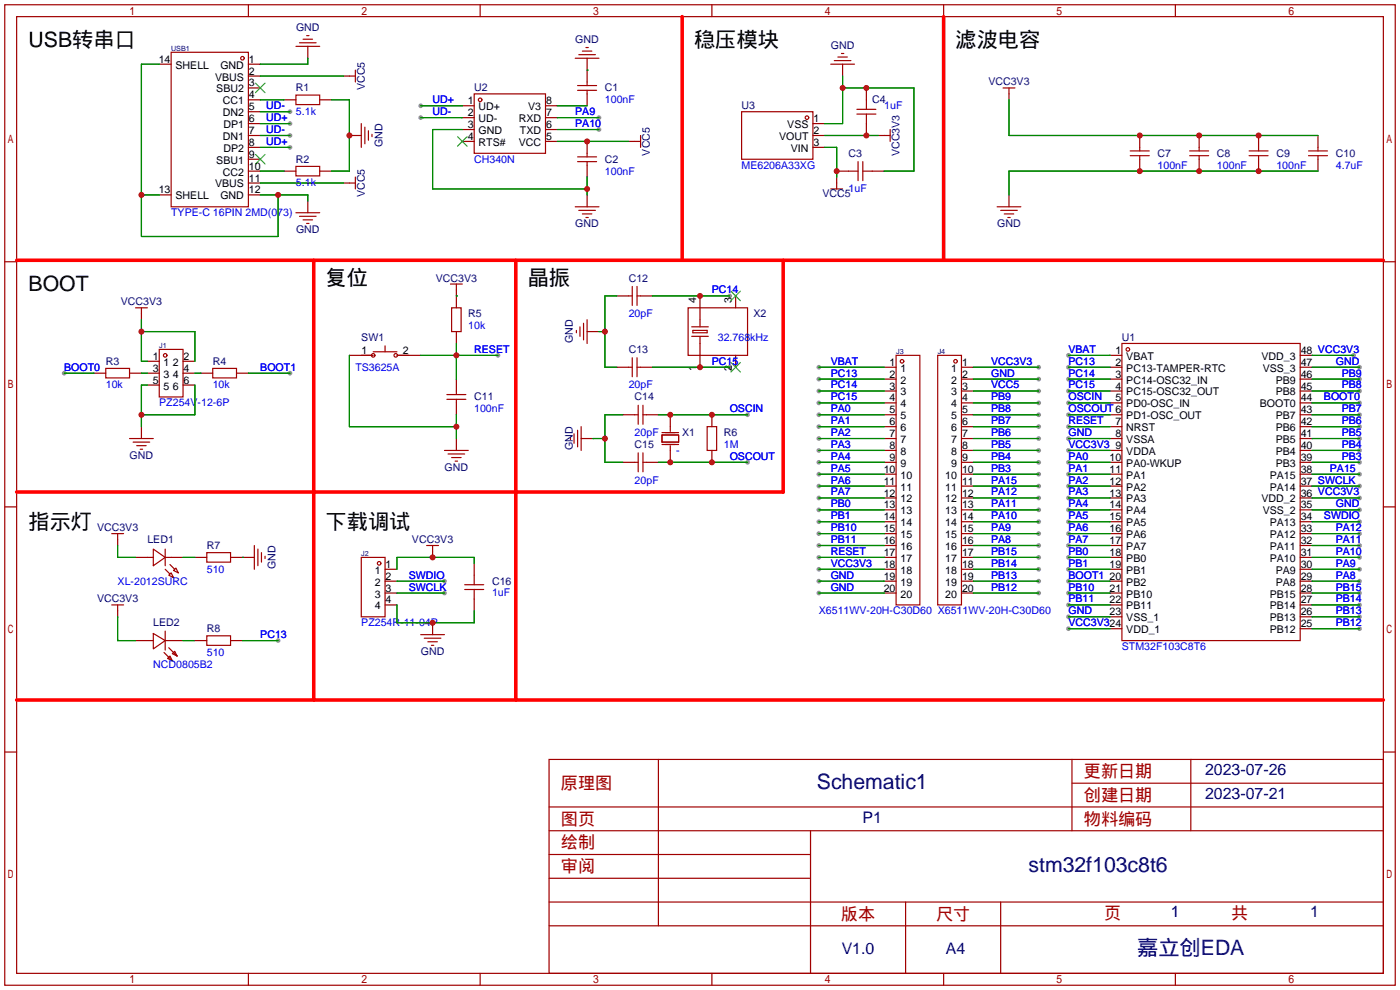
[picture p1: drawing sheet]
<svg xmlns="http://www.w3.org/2000/svg" width="299mm" height="212mm" viewBox="0 0 299 212" stroke-linecap="round" stroke-linejoin="round" font-family="sans-serif">
<g fill="#999">
<circle cx="228.3" cy="75.9" r=".51"/>
<circle cx="228.3" cy="78.5" r=".51"/>
<circle cx="228.3" cy="81" r=".51"/>
<circle cx="228.3" cy="83.6" r=".51"/>
<circle cx="228.3" cy="86.1" r=".51"/>
<circle cx="228.3" cy="88.6" r=".51"/>
<circle cx="228.3" cy="91.2" r=".51"/>
<circle cx="228.3" cy="93.7" r=".51"/>
<circle cx="228.3" cy="96.3" r=".51"/>
<circle cx="228.3" cy="98.8" r=".51"/>
<circle cx="228.3" cy="101.3" r=".51"/>
<circle cx="228.3" cy="103.9" r=".51"/>
<circle cx="228.3" cy="106.4" r=".51"/>
<circle cx="228.3" cy="109" r=".51"/>
<circle cx="228.3" cy="111.5" r=".51"/>
<circle cx="228.3" cy="114" r=".51"/>
<circle cx="228.3" cy="116.6" r=".51"/>
<circle cx="228.3" cy="119.1" r=".51"/>
<circle cx="228.3" cy="121.7" r=".51"/>
<circle cx="228.3" cy="124.2" r=".51"/>
<circle cx="228.3" cy="126.7" r=".51"/>
<circle cx="228.3" cy="129.3" r=".51"/>
<circle cx="228.3" cy="131.8" r=".51"/>
<circle cx="228.3" cy="134.4" r=".51"/>
<circle cx="290.6" cy="134.4" r=".51"/>
<circle cx="290.6" cy="131.8" r=".51"/>
<circle cx="290.6" cy="129.3" r=".51"/>
<circle cx="290.6" cy="126.7" r=".51"/>
<circle cx="290.6" cy="116.6" r=".51"/>
<circle cx="290.6" cy="119.1" r=".51"/>
<circle cx="290.6" cy="121.7" r=".51"/>
<circle cx="290.6" cy="124.2" r=".51"/>
<circle cx="290.6" cy="106.4" r=".51"/>
<circle cx="290.6" cy="109" r=".51"/>
<circle cx="290.6" cy="111.5" r=".51"/>
<circle cx="290.6" cy="114" r=".51"/>
<circle cx="290.6" cy="96.3" r=".51"/>
<circle cx="290.6" cy="98.8" r=".51"/>
<circle cx="290.6" cy="101.3" r=".51"/>
<circle cx="290.6" cy="103.9" r=".51"/>
<circle cx="290.6" cy="86.1" r=".51"/>
<circle cx="290.6" cy="88.6" r=".51"/>
<circle cx="290.6" cy="91.2" r=".51"/>
<circle cx="290.6" cy="93.7" r=".51"/>
<circle cx="289.3" cy="75.9" r=".51"/>
<circle cx="290.6" cy="78.5" r=".51"/>
<circle cx="290.6" cy="81" r=".51"/>
<circle cx="290.6" cy="83.6" r=".51"/>
<circle cx="62" cy="23.9" r=".51"/>
<circle cx="62" cy="26.4" r=".51"/>
<circle cx="62" cy="29" r=".51"/>
<circle cx="62" cy="31.5" r=".51"/>
<circle cx="89.9" cy="22.6" r=".51"/>
<circle cx="89.9" cy="25.1" r=".51"/>
<circle cx="128" cy="25.1" r=".51"/>
<circle cx="128" cy="27.7" r=".51"/>
<circle cx="13.7" cy="79.8" r=".51"/>
<circle cx="62" cy="79.8" r=".51"/>
<circle cx="106.4" cy="75.9" r=".51"/>
<circle cx="159.8" cy="88.6" r=".51"/>
<circle cx="159.8" cy="98.8" r=".51"/>
<circle cx="156" cy="63.2" r=".51"/>
<circle cx="156" cy="78.5" r=".51"/>
<circle cx="95" cy="124.2" r=".51"/>
<circle cx="95" cy="126.7" r=".51"/>
<circle cx="222" cy="78.5" r=".51"/>
<circle cx="222" cy="81" r=".51"/>
<circle cx="222" cy="83.6" r=".51"/>
<circle cx="222" cy="86.1" r=".51"/>
<circle cx="222" cy="88.6" r=".51"/>
<circle cx="222" cy="91.2" r=".51"/>
<circle cx="222" cy="93.7" r=".51"/>
<circle cx="222" cy="96.3" r=".51"/>
<circle cx="222" cy="98.8" r=".51"/>
<circle cx="222" cy="101.3" r=".51"/>
<circle cx="222" cy="103.9" r=".51"/>
<circle cx="222" cy="106.4" r=".51"/>
<circle cx="222" cy="109" r=".51"/>
<circle cx="222" cy="111.5" r=".51"/>
<circle cx="222" cy="114" r=".51"/>
<circle cx="222" cy="116.6" r=".51"/>
<circle cx="222" cy="119.1" r=".51"/>
<circle cx="222" cy="121.7" r=".51"/>
<circle cx="222" cy="124.2" r=".51"/>
<circle cx="222" cy="126.7" r=".51"/>
<circle cx="175" cy="78.5" r=".51"/>
<circle cx="175" cy="81" r=".51"/>
<circle cx="175" cy="83.6" r=".51"/>
<circle cx="175" cy="86.1" r=".51"/>
<circle cx="175" cy="88.6" r=".51"/>
<circle cx="175" cy="91.2" r=".51"/>
<circle cx="175" cy="93.7" r=".51"/>
<circle cx="175" cy="96.3" r=".51"/>
<circle cx="175" cy="98.8" r=".51"/>
<circle cx="175" cy="101.3" r=".51"/>
<circle cx="175" cy="103.9" r=".51"/>
<circle cx="175" cy="106.4" r=".51"/>
<circle cx="175" cy="109" r=".51"/>
<circle cx="175" cy="111.5" r=".51"/>
<circle cx="175" cy="114" r=".51"/>
<circle cx="175" cy="116.6" r=".51"/>
<circle cx="175" cy="119.1" r=".51"/>
<circle cx="175" cy="121.7" r=".51"/>
<circle cx="175" cy="124.2" r=".51"/>
<circle cx="175" cy="126.7" r=".51"/>
<circle cx="59.4" cy="136.9" r=".51"/>
</g>
<g fill="none" stroke="#a10000" stroke-width=".25">
<path d="M1 1h297.2v209.6h-297.2zM3.6 3.6h292.1v204.4h-292.1zM36.6 11.2h16.5v33h-16.5zM53.1 1v2.6M63.2 9.9h5.1M64 9.1h3.6M64.8 8.4h2M65.5 7.6h.5M74.7 16.3h1.2M75.9 15v2.5M102.6 1v2.6M122.9 12.4h5.1"/>
<path d="M123.4 19.3h4.1M123.4 18.3h4.1M123.7 11.7h3.6M124.5 10.9h2M125.2 10.2h.5M125.5 17.5v.8M125.5 19.3v.8M152.1 1v2.6M177.5 13.7h5.1M178.3 13h3.6M179.1 12.2h2M179.8 11.4h.5"/>
<path d="M201.7 1v2.6M214.4 18.8h2.5M215.6 18.8v1.3M251.2 1v2.6M63.2 20.3h5.1v2.1h-5.1zM63.2 35.6h5.1v2h-5.1zM74.7 39.1h1.2M75.9 37.8v2.6M77.2 26.4v5.1M78 27.2v3.5M78.7 27.9v2.1M79.5 28.7v.5"/>
<path d="M101.3 20.1h15.3v12.7h-15.3zM123.4 34.5h4.1M123.4 33.5h4.1M125.5 32.8v.7M125.5 34.5v.8M135.6 30.2h1.3M136.9 29v2.5M158.5 23.9h15.2v10.1h-15.2zM178.8 39.1v1.3M181.4 36.6h2M183.1 24.4h4.1M183.1 23.4h4.1"/>
<path d="M183.4 34.5v4.1M184.4 36.6h2M184.4 34.5v4.1M185.2 21.3v2.1M185.2 24.4v2M189 29h1.2M190.2 27.7v2.5M241.6 33.3h4M241.6 32.3h4M243.6 31.5v.8M243.6 33.3v.7M254.3 33.3h4"/>
<path d="M254.3 32.3h4M256.3 31.5v.8M256.3 33.3v.7M267 33.3h4M267 32.3h4M269 31.5v.8M269 33.3v.7M279.7 33.3h4M279.7 32.3h4M281.7 31.5v.8M281.7 33.3v.7M1 55.9h2.6"/>
<path d="M63.2 45.5h5.1M64 46.2h3.6M64.8 47h2M65.5 47.8h.5M122.9 44.2h5.1M123.7 45h3.6M124.5 45.7h2M125.2 46.5h.5M177.5 40.4h2.6M213.1 44.2h5.1M213.9 45h3.5M214.6 45.7h2.1"/>
<path d="M215.4 46.5h.5M295.7 55.9h2.5M22.6 78.7h5.1v2.1h-5.1zM29 65.8h2.5M30.2 65.8v1.3M34 74.7h5.1v10.1h-5.1zM45.5 78.7h5v2.1h-5zM77.2 75.9h2M79.8 75.2h5M82.3 73.9v1.3M85.1 75.9h2.3M96.3 60.7h2.5"/>
<path d="M96.5 65.8h2.1v5.1h-2.1zM97.5 60.7v1.3M123.2 70.6v.5M124 69.8v2.1M124.7 69.1v3.5M125.5 68.3v5.1M134.4 63.2h.7M134.4 78.5h.7M135.1 61.2v4.1M135.1 76.5v4M136.1 61.2v4.1M136.1 76.5v4"/>
<path d="M136.1 63.2h.8M136.1 78.5h.8M147.1 65.8h12.7v10.1h-12.7zM147.8 69.8h3.6M147.8 71.9h3.6M148.1 70.6h3v.5h-3zM149.6 65.8v4M149.6 71.9v4M191.5 75.9h5.1v53.4h-5.1zM200.4 75.9h5.1v53.4h-5.1zM239.8 73.4h38.1v63.5h-38.1zM27.7 93.7h5.1"/>
<path d="M28.4 94.5h3.6M29.2 95.2h2M30 96h.5M95 96.3h5.1M95.5 85.3h4.1M95.5 84.3h4.1M95.8 97h3.5M96.5 97.8h2.1M97.3 98.6h.5M97.5 83.6v.7M97.5 85.3v.8M121.9 93.5v.5"/>
<path d="M122.7 92.7v2M123.4 91.9v3.6M124.2 91.2v5.1M135.6 88.6h.8M135.6 98.8h.8M136.4 86.6v4.1M136.4 96.8v4M137.4 86.6v4.1M137.4 96.8v4M137.4 88.6h.8M137.4 98.8h.8M141.5 93h3.5v1.5h-3.5z"/>
<path d="M141.5 92.5h3.5M141.5 95h3.5M143.3 91.2v1M143.3 95.2v1.1M151.1 91.2h2.1v5.1h-2.1zM1 108.3h2.6M23.9 114h2.5M25.1 114v1.3M31.5 119.1h1.3M32.8 117.3l2.5 1.8-2.5 1.8zM35.3 119.1h1.3M35.3 117.3v3.6"/>
<path d="M44.2 118.1h5.1v2h-5.1zM54.4 116.6v5.1M55.1 117.3v3.6M55.9 118.1v2M56.6 118.9v.5M77.2 119.1h5.1v12.7h-5.1zM91.2 116.6h2.5M92.5 116.6v1.3M295.7 108.3h2.5M23.9 129.3h2.5M25.1 129.3v1.3M32.8 135.4l2.5 1.5-2.5 1.8z"/>
<path d="M35.1 139.4l1.7 1.8M35.3 121.7l1 1M35.3 134.9v4M36.1 122.9l.5-.5 .5 1zM36.1 138.4l1.7 1.8M36.3 120.6l1 1.1M37.3 139.2l.5 1-1-.5zM37.6 121.4l.5 1-1-.5zM44.2 135.9h5.1v2h-5.1zM89.9 135.6h5.1M90.7 136.4h3.5M91.4 137.2h2.1"/>
<path d="M92.2 137.9h.5M99.3 126h4.1M99.3 125h4.1M101.3 122.9v2.1M101.3 126v2M35.8 140.7l.5-.5 .5 1zM1 160.7h2.6M117.3 162.3h178.4v45.7h-178.4zM117.3 177.5h178.4M117.3 172.5h178.4M140.7 162.3v35.6M173.2 177.5v30.5"/>
<path d="M229.1 162.3v15.2M229.1 167.4h66.6M254.5 162.3v15.2M295.7 160.7h2.5M117.3 182.6h55.9M117.3 197.9h178.4M117.3 192.8h178.4M117.3 187.7h55.9M193.5 192.8v15.2M213.9 192.8v15.2M53.1 208v2.6M102.6 208v2.6"/>
<path d="M152.1 208v2.6M201.7 208v2.6M251.2 208v2.6"/>
<circle cx="51.8" cy="12.4" r=".38"/>
<circle cx="102.6" cy="21.3" r=".38"/>
<circle cx="172.5" cy="25.1" r=".38"/>
<circle cx="35.3" cy="75.9" r=".38"/>
<circle cx="79.8" cy="75.9" r=".38"/>
<circle cx="84.6" cy="75.9" r=".38"/>
<circle cx="192.8" cy="77.2" r=".38"/>
<circle cx="204.2" cy="77.2" r=".38"/>
<circle cx="241" cy="74.7" r=".38"/>
<circle cx="81" cy="120.4" r=".38"/>
</g>
<g fill="none" stroke="#870000" stroke-width=".25">
<path d="M34 13.7h2.6M53.1 13.7h2.5M53.1 16.3h2.5M53.1 18.8h2.5M65.8 9.9v2.5M73.4 16.3h1.3M125.5 12.4v5.1M180.1 13.7v2.6M185.2 18.8v2.5M53.1 21.3h2.5M53.1 23.9h2.5M53.1 26.4h2.5"/>
<path d="M53.1 29h2.5M53.1 31.5h2.5M53.1 34h2.5M53.1 36.6h2.5M53.1 39.1h2.5M60.7 21.3h2.5M60.7 36.6h2.5M68.3 21.3h2.6M68.3 36.6h2.6M73.4 39.1h1.3M74.7 29h2.5M98.8 22.6h2.5"/>
<path d="M98.8 25.1h2.5M98.8 27.7h2.5M98.8 30.2h2.5M116.6 22.6h2.5M116.6 25.1h2.5M116.6 27.7h2.5M116.6 30.2h2.5M125.5 20.1v2.5M125.5 30.2v2.6M125.5 35.3v2.5M134.4 30.2h1.2M173.7 26.4h2.6"/>
<path d="M173.7 29h2.6M173.7 31.5h2.6M178.8 36.6h2.6M178.8 37.8v1.3M185.2 26.4v2.6M186.4 36.6h2.6M187.7 29h1.3M215.6 20.1v1.2M243.6 29v2.5M243.6 34v2.6M256.3 29v2.5M256.3 34v2.6"/>
<path d="M269 29v2.5M269 34v2.6M281.7 29v2.5M281.7 34v2.6M34 41.7h2.6M53.1 41.7h2.5M65.8 42.9v2.6M125.5 41.7v2.5M215.6 41.7v2.5M20.1 79.8h2.5M27.7 79.8h2.5M30.2 67.1v1.2"/>
<path d="M31.5 77.2h2.5M31.5 79.8h2.5M39.1 77.2h2.6M39.1 79.8h2.6M42.9 79.8h2.6M50.5 79.8h2.6M74.7 75.9h5.1M84.8 75.9h5.1M97.5 62v3.8M97.5 70.9v2.5M125.5 70.9h2.5M131.8 78.5h2.6"/>
<path d="M131.8 63.2h2.6M136.9 78.5h2.5M136.9 63.2h2.5M149.6 63.2v2.6M149.6 75.9v2.6M157.2 63.2v2.6M157.2 75.9v2.6M189 78.5h2.5M205.5 78.5h2.5M237.2 75.9h2.6M237.2 78.5h2.6M277.9 75.9h2.5"/>
<path d="M277.9 78.5h2.5M30.2 91.2v2.5M31.5 82.3h2.5M39.1 82.3h2.6M97.5 81v2.6M97.5 86.1v2.5M97.5 93.7v2.6M124.2 93.7h2.5M133.1 88.6h2.5M133.1 98.8h2.5M138.2 88.6h2.5M138.2 98.8h2.5"/>
<path d="M143.3 88.6v2.6M143.3 96.3v2.5M152.1 88.6v2.6M152.1 96.3v2.5M189 81h2.5M189 83.6h2.5M189 86.1h2.5M189 88.6h2.5M189 91.2h2.5M189 93.7h2.5M189 96.3h2.5M189 98.8h2.5"/>
<path d="M205.5 81h2.5M205.5 83.6h2.5M205.5 86.1h2.5M205.5 88.6h2.5M205.5 91.2h2.5M205.5 93.7h2.5M205.5 96.3h2.5M205.5 98.8h2.5M237.2 81h2.6M237.2 83.6h2.6M237.2 86.1h2.6M237.2 88.6h2.6"/>
<path d="M237.2 91.2h2.6M237.2 93.7h2.6M237.2 96.3h2.6M237.2 98.8h2.6M277.9 81h2.5M277.9 83.6h2.5M277.9 86.1h2.5M277.9 88.6h2.5M277.9 91.2h2.5M277.9 93.7h2.5M277.9 96.3h2.5M277.9 98.8h2.5"/>
<path d="M25.1 115.3v1.3M29 119.1h2.5M36.6 119.1h2.5M41.7 119.1h2.5M49.3 119.1h5.1M92.5 117.9v1.2M189 119.1h2.5M189 101.3h2.5M189 103.9h2.5M189 106.4h2.5M189 109h2.5M189 111.5h2.5"/>
<path d="M189 114h2.5M189 116.6h2.5M205.5 119.1h2.5M205.5 101.3h2.5M205.5 103.9h2.5M205.5 106.4h2.5M205.5 109h2.5M205.5 111.5h2.5M205.5 114h2.5M205.5 116.6h2.5M237.2 119.1h2.6M237.2 101.3h2.6"/>
<path d="M237.2 103.9h2.6M237.2 106.4h2.6M237.2 109h2.6M237.2 111.5h2.6M237.2 114h2.6M237.2 116.6h2.6M277.9 119.1h2.5M277.9 101.3h2.5M277.9 103.9h2.5M277.9 106.4h2.5M277.9 109h2.5M277.9 111.5h2.5"/>
<path d="M277.9 114h2.5M277.9 116.6h2.5M25.1 130.6v1.2M29 136.9h3.8M35.3 136.9h3.8M41.7 136.9h2.5M49.3 136.9h2.5M82.3 121.7h2.5M82.3 124.2h2.5M82.3 126.7h2.5M82.3 129.3h2.5M92.5 133.1v2.5"/>
<path d="M101.3 120.4v2.5M101.3 128v2.6M189 121.7h2.5M189 124.2h2.5M189 126.7h2.5M205.5 121.7h2.5M205.5 124.2h2.5M205.5 126.7h2.5M237.2 121.7h2.6M237.2 124.2h2.6M237.2 126.7h2.6M237.2 129.3h2.6"/>
<path d="M237.2 131.8h2.6M237.2 134.4h2.6M277.9 121.7h2.5M277.9 124.2h2.5M277.9 126.7h2.5M277.9 129.3h2.5M277.9 131.8h2.5M277.9 134.4h2.5"/>
</g>
<path d="M54.6 17.8l2 2M56.6 17.8l-2 2M54.6 33l2 2.1M56.6 33l-2 2.1M97.8 29.2l2 2M99.8 29.2l-2 2M156.2 77.5l2 2M156.2 62.2l2 2.1M158.2 77.5l-2 2M158.2 62.2l-2 2.1" fill="none" stroke="#3c3" stroke-width=".25"/>
<g fill="none" stroke="#008700" stroke-width=".25">
<path d="M34 13.7h-3.8v36.8h29.2v-8.8M55.6 16.3h17.8M65.8 12.4v1.3h-10.2M125.5 15h.1M180.1 18.8h15.2v17.8h-6.3M180.1 16.3v10.1h-3.8M55.6 39.1h17.8M55.6 21.3h5.1M55.6 36.6h5.1M55.6 23.9h6.4M55.6 26.4h6.4M55.6 29h6.4"/>
<path d="M55.6 31.5h6.4M70.9 21.3h3.8v15.3h-3.8M89.9 22.6h8.9M89.9 25.1h8.9M98.8 27.7h-6.3v12.7h33M119.1 22.6h6.4M119.1 25.1h8.9M119.1 27.7h8.9M119.1 30.2h15.3M125.5 37.8v3.9M176.3 29h11.4M176.3 31.5h2.5v6.3"/>
<path d="M215.6 21.3v7.7h66.1M281.7 36.6h-66.1v5.1M30.2 41.7h3.8M55.6 41.7h10.2v1.2M13.7 79.8h6.4M30.2 68.3v8.9h1.3M30.2 70.9h11.5v6.3M30.2 79.8h1.3M41.7 79.8h1.2M53.1 79.8h8.9M74.7 75.9v15.3h22.8M89.9 75.9h16.5"/>
<path d="M97.5 63.2h.1M97.5 73.4v7.6M128 70.9h1.3M131.8 63.2h-2.5v15.3h2.5M139.4 78.5h16.6M139.4 63.2h16.6M175 78.5h14M208 78.5h14M228.3 75.9h8.9M228.3 78.5h8.9M280.4 75.9h8.9M280.4 78.5h10.2"/>
<path d="M31.5 82.3h-1.3v8.9M41.7 82.3v6.3h-11.5M97.5 88.6v5.1M126.7 93.7h2.6M133.1 88.6h-3.8v10.2h3.8M140.7 88.6h19.1M140.7 98.8h19.1M175 81h14M175 83.6h14M175 86.1h14M175 88.6h14M175 91.2h14"/>
<path d="M175 93.7h14M175 96.3h14M175 98.8h14M208 81h14M208 83.6h14M208 86.1h14M208 88.6h14M208 91.2h14M208 93.7h14M208 96.3h14M208 98.8h14M228.3 81h8.9"/>
<path d="M228.3 83.6h8.9M228.3 86.1h8.9M228.3 88.6h8.9M228.3 91.2h8.9M228.3 93.7h8.9M228.3 96.3h8.9M228.3 98.8h8.9M280.4 81h10.2M280.4 83.6h10.2M280.4 86.1h10.2M280.4 88.6h10.2M280.4 91.2h10.2"/>
<path d="M280.4 93.7h10.2M280.4 96.3h10.2M280.4 98.8h10.2M25.1 116.6v2.5h3.9M39.1 119.1h2.6M51.8 119.1h.1M175 101.3h14M175 103.9h14M175 106.4h14M175 109h14M175 111.5h14M175 114h14"/>
<path d="M175 116.6h14M175 119.1h14M208 101.3h14M208 103.9h14M208 106.4h14M208 109h14M208 111.5h14M208 114h14M208 116.6h14M208 119.1h14M228.3 101.3h8.9M228.3 103.9h8.9"/>
<path d="M228.3 106.4h8.9M228.3 109h8.9M228.3 111.5h8.9M228.3 114h8.9M228.3 116.6h8.9M228.3 119.1h8.9M280.4 101.3h10.2M280.4 103.9h10.2M280.4 106.4h10.2M280.4 109h10.2M280.4 111.5h10.2M280.4 114h10.2"/>
<path d="M280.4 116.6h10.2M280.4 119.1h10.2M25.1 131.8v5.1h3.9M39.1 136.9h2.6M51.8 136.9h7.6M84.8 124.2h10.2M84.8 126.7h10.2M84.8 129.3v3.8h16.5v-2.5M101.3 120.4v-1.3h-16.5v2.6M175 121.7h14M175 124.2h14M175 126.7h14"/>
<path d="M208 121.7h14M208 124.2h14M208 126.7h14M228.3 121.7h8.9M228.3 124.2h8.9M228.3 126.7h8.9M228.3 129.3h8.9M228.3 131.8h8.9M228.3 134.4h8.9M280.4 121.7h10.2M280.4 124.2h10.2M280.4 126.7h10.2"/>
<path d="M280.4 129.3h10.2M280.4 131.8h10.2M280.4 134.4h10.2"/>
</g>
<path d="M145.8 3.6v52M201.7 3.6v52M3.6 55.6h292.1M67.1 55.6v94M110.2 55.6v94M167.4 55.6v49.6h-163.8M3.6 149.6h292.1" fill="none" stroke="#f00" stroke-width=".76"/>
<g fill="#c00">
<circle cx="59.4" cy="41.7" r=".63"/>
<circle cx="30.2" cy="41.7" r=".63"/>
<circle cx="74.7" cy="29" r=".63"/>
<circle cx="125.5" cy="40.4" r=".63"/>
<circle cx="125.5" cy="30.2" r=".63"/>
<circle cx="180.1" cy="18.8" r=".63"/>
<circle cx="185.2" cy="18.8" r=".63"/>
<circle cx="185.2" cy="29" r=".63"/>
<circle cx="178.8" cy="36.6" r=".63"/>
<circle cx="243.6" cy="29" r=".63"/>
<circle cx="256.3" cy="29" r=".63"/>
<circle cx="269" cy="29" r=".63"/>
<circle cx="243.6" cy="36.6" r=".63"/>
<circle cx="256.3" cy="36.6" r=".63"/>
<circle cx="269" cy="36.6" r=".63"/>
<circle cx="30.2" cy="70.9" r=".63"/>
<circle cx="30.2" cy="88.6" r=".63"/>
<circle cx="97.5" cy="91.2" r=".63"/>
<circle cx="97.5" cy="75.9" r=".63"/>
<circle cx="129.3" cy="70.9" r=".63"/>
<circle cx="129.3" cy="93.7" r=".63"/>
<circle cx="143.3" cy="88.6" r=".63"/>
<circle cx="152.1" cy="88.6" r=".63"/>
<circle cx="143.3" cy="98.8" r=".63"/>
<circle cx="152.1" cy="98.8" r=".63"/>
<circle cx="149.6" cy="63.2" r=".63"/>
<circle cx="149.6" cy="78.5" r=".63"/>
<circle cx="92.5" cy="119.1" r=".63"/>
<circle cx="92.5" cy="133.1" r=".63"/>
</g>
<g font-size="4.5">
<text x="6.1" y="10.1">USB转串口</text>
<text x="148.3" y="10.1">稳压模块</text>
<text x="204.2" y="10.1">滤波电容</text>
<text x="6.1" y="62.2">BOOT</text>
<text x="69.6" y="60.9">复位</text>
<text x="112.8" y="60.9">晶振</text>
<text x="6.1" y="113">指示灯</text>
<text x="69.6" y="113">下载调试</text>
</g>
<g font-size="4.5" fill="#000080">
<text x="174.6" y="168.6">Schematic1</text>
<text x="219.8" y="186.3">stm32f103c8t6</text>
<text x="243" y="204.1">嘉立创EDA</text>
</g>
<g font-size="3.7" fill="#a00000">
<text x="231.6" y="166.1">更新日期</text>
<text x="119.9" y="168.6">原理图</text>
<text x="231.6" y="171.2">创建日期</text>
<text x="119.9" y="176.3">图页</text>
<text x="231.6" y="176.3">物料编码</text>
<text x="119.9" y="181.3">绘制</text>
<text x="119.9" y="186.4">审阅</text>
<text x="179.7" y="196.6">版本</text>
<text x="200" y="196.6">尺寸</text>
<text x="236" y="196.3">页</text>
<text x="263.1" y="196.3">共</text>
</g>
<g font-size="3.4" fill="#000080">
<text x="257.6" y="165.7">2023-07-26</text>
<text x="257.6" y="170.8">2023-07-21</text>
<text x="184.4" y="175.9">P1</text>
<text x="250.3" y="196">1</text>
<text x="280" y="196">1</text>
<text x="179.9" y="203.8">V1.0</text>
<text x="202.1" y="203.8">A4</text>
</g>
<g font-size="2.3" fill="#000080">
<text x="63.3" y="6.7">GND</text>
<text x="123" y="9.2">GND</text>
<text x="177.6" y="10.5">GND</text>
<text x="63.2" y="19.5">R1</text>
<text x="77.9" y="19.3" transform="rotate(-90 77.9 19.3)">VCC5</text>
<text x="101.3" y="19.5">U2</text>
<text x="129.3" y="19.5">C1</text>
<text x="158.5" y="23.3">U3</text>
<text x="186.4" y="22.1">C4</text>
<text x="211.2" y="18.3">VCC3V3</text>
<text x="63.2" y="34.8">R2</text>
<text x="81.8" y="31.5" transform="rotate(-90 81.8 31.5)">GND</text>
<text x="129.3" y="34.8">C2</text>
<text x="138.9" y="33.2" transform="rotate(-90 138.9 33.2)">VCC5</text>
<text x="181.4" y="33.5">C3</text>
<text x="192.2" y="33.4" transform="rotate(-90 192.2 33.4)">VCC3V3</text>
<text x="247.4" y="33.5">C7</text>
<text x="260.1" y="33.5">C8</text>
<text x="272.8" y="33.5">C9</text>
<text x="285.5" y="33.5">C10</text>
<text x="77.9" y="42.1" transform="rotate(-90 77.9 42.1)">VCC5</text>
<text x="175.8" y="42.1">VCC5</text>
<text x="63.3" y="49.9">GND</text>
<text x="123" y="48.6">GND</text>
<text x="213.1" y="48.6">GND</text>
<text x="25.8" y="65.2">VCC3V3</text>
<text x="93.1" y="60.2">VCC3V3</text>
<text x="134.4" y="60.2">C12</text>
<text x="100.1" y="67.8">R5</text>
<text x="161" y="67.8">X2</text>
<text x="22.6" y="77.9">R3</text>
<text x="45.5" y="77.9">R4</text>
<text x="77.2" y="72.9">SW1</text>
<text x="122.4" y="73.4" transform="rotate(-90 122.4 73.4)">GND</text>
<text x="134.4" y="75.4">C13</text>
<text x="239.8" y="72.9">U1</text>
<text x="101.3" y="85.6">C11</text>
<text x="135.6" y="85.6">C14</text>
<text x="135.6" y="95.7">C15</text>
<text x="145.8" y="93.2">X1</text>
<text x="154.7" y="93.2">R6</text>
<text x="27.7" y="98.1">GND</text>
<text x="95" y="100.7">GND</text>
<text x="122.4" y="96.2" transform="rotate(-90 122.4 96.2)">GND</text>
<text x="20.7" y="113.5">VCC3V3</text>
<text x="31.5" y="116">LED1</text>
<text x="44.2" y="117.3">R7</text>
<text x="88" y="116">VCC3V3</text>
<text x="58.9" y="121.6" transform="rotate(-90 58.9 121.6)">GND</text>
<text x="105.2" y="124.9">C16</text>
<text x="20.7" y="128.7">VCC3V3</text>
<text x="32.8" y="133.8">LED2</text>
<text x="44.2" y="135.1">R8</text>
<text x="89.9" y="140">GND</text>
</g>
<g font-size="2.3">
<text x="33.9" y="13.4">14</text>
<text x="37.5" y="14.7">SHELL</text>
<text x="46" y="17.2">VBUS</text>
<text x="47.1" y="14.7">GND</text>
<text x="53.2" y="13.4">1</text>
<text x="53.2" y="15.9">2</text>
<text x="46.2" y="19.8">SBU2</text>
<text x="47.6" y="22.3">CC1</text>
<text x="53.2" y="18.5">3</text>
<text x="53.2" y="21">4</text>
<text x="53.2" y="23.6">5</text>
<text x="100" y="22.3">1</text>
<text x="102.3" y="23.6">UD+</text>
<text x="112.9" y="23.6">V3</text>
<text x="116.7" y="22.3">8</text>
<text x="47.6" y="24.8">DN2</text>
<text x="47.6" y="29.9">DN1</text>
<text x="47.7" y="27.4">DP1</text>
<text x="53.2" y="26.1">6</text>
<text x="53.2" y="28.6">7</text>
<text x="100" y="29.9">4</text>
<text x="100" y="27.4">3</text>
<text x="100" y="24.8">2</text>
<text x="102.3" y="28.6">GND</text>
<text x="102.3" y="26.1">UD-</text>
<text x="110.9" y="26.1">RXD</text>
<text x="111.1" y="28.6">TXD</text>
<text x="116.7" y="24.8">7</text>
<text x="116.7" y="27.4">6</text>
<text x="116.7" y="29.9">5</text>
<text x="166.5" y="29.9">VOUT</text>
<text x="168.3" y="27.4">VSS</text>
<text x="173.9" y="26.1">1</text>
<text x="173.9" y="28.6">2</text>
<text x="46.2" y="35">SBU1</text>
<text x="47.7" y="32.5">DP2</text>
<text x="53.2" y="31.2">8</text>
<text x="53.2" y="33.7">9</text>
<text x="102.3" y="31.2">RTS#</text>
<text x="110.9" y="31.2">VCC</text>
<text x="169" y="32.5">VIN</text>
<text x="173.9" y="31.2">3</text>
<text x="33.9" y="41.3">13</text>
<text x="46" y="40.1">VBUS</text>
<text x="47.6" y="37.5">CC2</text>
<text x="53.2" y="36.3">10</text>
<text x="53.2" y="38.8">11</text>
<text x="53.2" y="41.3">12</text>
<text x="37.5" y="42.6">SHELL</text>
<text x="47.1" y="42.6">GND</text>
<text x="148.8" y="64.7" transform="rotate(-90 148.8 64.7)">4</text>
<text x="156.4" y="64.7" transform="rotate(-90 156.4 64.7)">3</text>
<text x="32.6" y="76.9">1</text>
<text x="39.2" y="76.9">2</text>
<text x="77.2" y="75.6">1</text>
<text x="86.1" y="75.6">2</text>
<text x="238.4" y="75.6">1</text>
<text x="240.7" y="76.9">VBAT</text>
<text x="269.6" y="76.9">VDD_3</text>
<text x="278" y="75.6">48 VCC3V3</text>
<text x="32.6" y="79.4">3</text>
<text x="32.6" y="82">5</text>
<text x="35" y="78.2">1</text>
<text x="35" y="80.7">3</text>
<text x="35" y="83.3">5</text>
<text x="36.9" y="83.3">6</text>
<text x="36.9" y="80.7">4</text>
<text x="36.9" y="78.2">2</text>
<text x="39.2" y="82">6</text>
<text x="39.2" y="79.4">4</text>
<text x="148.8" y="79.2" transform="rotate(-90 148.8 79.2)">1</text>
<text x="156.4" y="79.2" transform="rotate(-90 156.4 79.2)">2</text>
<text x="190.1" y="78.2">1</text>
<text x="190.1" y="80.7">2</text>
<text x="190.1" y="83.3">3</text>
<text x="192.5" y="79.4">1</text>
<text x="192.5" y="82">2</text>
<text x="203.3" y="79.4">1</text>
<text x="203.3" y="82">2</text>
<text x="205.6" y="78.2">1</text>
<text x="205.6" y="80.7">2</text>
<text x="205.6" y="83.3">3</text>
<text x="238.4" y="78.2">2</text>
<text x="238.4" y="80.7">3</text>
<text x="238.4" y="83.3">4</text>
<text x="240.7" y="79.4">PC13-TAMPER-RTC</text>
<text x="240.7" y="82">PC14-OSC32_IN</text>
<text x="269.9" y="79.4">VSS_3</text>
<text x="272.7" y="82">PB9</text>
<text x="278" y="83.3">45</text>
<text x="278" y="80.7">46</text>
<text x="278" y="78.2">47</text>
<text x="190.1" y="85.8">4</text>
<text x="190.1" y="88.3">5</text>
<text x="192.5" y="84.5">3</text>
<text x="192.5" y="87.1">4</text>
<text x="192.5" y="89.6">5</text>
<text x="203.3" y="84.5">3</text>
<text x="203.3" y="87.1">4</text>
<text x="203.3" y="89.6">5</text>
<text x="205.6" y="85.8">4</text>
<text x="205.6" y="88.3">5</text>
<text x="238.4" y="85.8">5</text>
<text x="240.7" y="84.5">PC15-OSC32_OUT</text>
<text x="240.7" y="87.1">PD0-OSC_IN</text>
<text x="240.7" y="89.6">PD1-OSC_OUT</text>
<text x="269.2" y="87.1">BOOT0</text>
<text x="272.7" y="89.6">PB7</text>
<text x="272.7" y="84.5">PB8</text>
<text x="278" y="88.3">43</text>
<text x="278" y="85.8">44</text>
<text x="190.1" y="90.9">6</text>
<text x="190.1" y="93.4">7</text>
<text x="190.1" y="96">8</text>
<text x="192.5" y="92.1">6</text>
<text x="192.5" y="94.7">7</text>
<text x="203.3" y="92.1">6</text>
<text x="203.3" y="94.7">7</text>
<text x="205.6" y="90.9">6</text>
<text x="205.6" y="93.4">7</text>
<text x="205.6" y="96">8</text>
<text x="238.4" y="90.9">7</text>
<text x="238.4" y="93.4">8</text>
<text x="238.4" y="96">9</text>
<text x="240.7" y="92.1">NRST</text>
<text x="240.7" y="94.7">VSSA</text>
<text x="272.7" y="94.7">PB5</text>
<text x="272.7" y="92.1">PB6</text>
<text x="278" y="96">40</text>
<text x="278" y="93.4">41</text>
<text x="278" y="90.9">42</text>
<text x="188.9" y="101">10</text>
<text x="190.1" y="98.5">9</text>
<text x="192.5" y="97.2">8</text>
<text x="192.5" y="99.8">9</text>
<text x="203.3" y="97.2">8</text>
<text x="203.3" y="99.8">9</text>
<text x="205.6" y="98.5">9</text>
<text x="205.6" y="101">10</text>
<text x="237.1" y="98.5">10</text>
<text x="237.1" y="101">11</text>
<text x="240.7" y="97.2">VDDA</text>
<text x="240.7" y="99.8">PA0-WKUP</text>
<text x="272.7" y="99.8">PB3</text>
<text x="272.7" y="97.2">PB4</text>
<text x="278" y="101">38</text>
<text x="278" y="98.5">39</text>
<text x="188.9" y="103.6">11</text>
<text x="188.9" y="106.1">12</text>
<text x="192.5" y="102.3">10</text>
<text x="192.5" y="104.8">11</text>
<text x="192.5" y="107.4">12</text>
<text x="202" y="102.3">10</text>
<text x="202" y="104.8">11</text>
<text x="202" y="107.4">12</text>
<text x="205.6" y="103.6">11</text>
<text x="205.6" y="106.1">12</text>
<text x="237.1" y="103.6">12</text>
<text x="237.1" y="106.1">13</text>
<text x="240.7" y="102.3">PA1</text>
<text x="240.7" y="104.8">PA2</text>
<text x="240.7" y="107.4">PA3</text>
<text x="269.6" y="107.4">VDD_2</text>
<text x="271.4" y="104.8">PA14</text>
<text x="271.4" y="102.3">PA15</text>
<text x="278" y="106.1">36 VCC3V3</text>
<text x="278" y="103.6">37 SWCLK</text>
<text x="188.9" y="108.7">13</text>
<text x="188.9" y="111.2">14</text>
<text x="188.9" y="113.7">15</text>
<text x="192.5" y="109.9">13</text>
<text x="192.5" y="112.5">14</text>
<text x="202" y="109.9">13</text>
<text x="202" y="112.5">14</text>
<text x="205.6" y="108.7">13</text>
<text x="205.6" y="111.2">14</text>
<text x="205.6" y="113.7">15</text>
<text x="237.1" y="108.7">14</text>
<text x="237.1" y="111.2">15</text>
<text x="237.1" y="113.7">16</text>
<text x="240.7" y="109.9">PA4</text>
<text x="240.7" y="112.5">PA5</text>
<text x="269.9" y="109.9">VSS_2</text>
<text x="271.4" y="112.5">PA13</text>
<text x="278" y="113.7">33</text>
<text x="278" y="111.2">34</text>
<text x="278" y="108.7">35</text>
<text x="188.9" y="116.3">16</text>
<text x="188.9" y="118.8">17</text>
<text x="192.5" y="115">15</text>
<text x="192.5" y="117.5">16</text>
<text x="202" y="115">15</text>
<text x="202" y="117.5">16</text>
<text x="205.6" y="116.3">16</text>
<text x="205.6" y="118.8">17</text>
<text x="237.1" y="116.3">17</text>
<text x="237.1" y="118.8">18</text>
<text x="240.7" y="115">PA6</text>
<text x="240.7" y="117.5">PA7</text>
<text x="271.4" y="117.5">PA11</text>
<text x="271.4" y="115">PA12</text>
<text x="278" y="118.8">31</text>
<text x="278" y="116.3">32</text>
<text x="80.1" y="122.6">1</text>
<text x="80.1" y="125.2">2</text>
<text x="82.4" y="121.4">1</text>
<text x="82.4" y="123.9">2</text>
<text x="188.9" y="121.4">18</text>
<text x="188.9" y="123.9">19</text>
<text x="192.5" y="120.1">17</text>
<text x="192.5" y="122.6">18</text>
<text x="192.5" y="125.2">19</text>
<text x="202" y="120.1">17</text>
<text x="202" y="122.6">18</text>
<text x="202" y="125.2">19</text>
<text x="205.6" y="121.4">18</text>
<text x="205.6" y="123.9">19</text>
<text x="237.1" y="121.4">19</text>
<text x="237.1" y="123.9">20</text>
<text x="240.7" y="120.1">PB0</text>
<text x="240.7" y="122.6">PB1</text>
<text x="240.7" y="125.2">PB2</text>
<text x="271.4" y="120.1">PA10</text>
<text x="272.7" y="125.2">PA8</text>
<text x="272.7" y="122.6">PA9</text>
<text x="278" y="123.9">29</text>
<text x="278" y="121.4">30</text>
<text x="80.1" y="127.7">3</text>
<text x="80.1" y="130.2">4</text>
<text x="82.4" y="126.4">3</text>
<text x="82.4" y="129">4</text>
<text x="188.9" y="126.4">20</text>
<text x="192.5" y="127.7">20</text>
<text x="202" y="127.7">20</text>
<text x="205.6" y="126.4">20</text>
<text x="237.1" y="126.4">21</text>
<text x="237.1" y="129">22</text>
<text x="237.1" y="131.5">23</text>
<text x="240.7" y="127.7">PB10</text>
<text x="240.7" y="130.2">PB11</text>
<text x="271.4" y="130.2">PB14</text>
<text x="271.4" y="127.7">PB15</text>
<text x="278" y="131.5">26</text>
<text x="278" y="129">27</text>
<text x="278" y="126.4">28</text>
<text x="240.7" y="132.8">VSS_1</text>
<text x="240.7" y="135.3">VDD_1</text>
<text x="271.4" y="135.3">PB12</text>
<text x="271.4" y="132.8">PB13</text>
<text x="278" y="134.1">25</text>
</g>
<g font-size="2.3" fill="#00f">
<text x="56.9" y="23.3">UD-</text>
<text x="92.5" y="22.1">UD+</text>
<text x="129.3" y="22.1">100nF</text>
<text x="189" y="23.3">1uF</text>
<text x="56.9" y="25.9">UD+</text>
<text x="56.9" y="28.4">UD-</text>
<text x="63.2" y="24.6">5.1k</text>
<text x="92.5" y="24.6">UD-</text>
<text x="122.9" y="24.6">PA9</text>
<text x="122.9" y="27.1">PA10</text>
<text x="56.9" y="31">UD+</text>
<text x="101.3" y="34.8">CH340N</text>
<text x="63.2" y="39.8">5.1k</text>
<text x="129.3" y="37.3">100nF</text>
<text x="158.5" y="36">ME6206A33XG</text>
<text x="181.4" y="41.1">1uF</text>
<text x="247.4" y="36">100nF</text>
<text x="260.1" y="36">100nF</text>
<text x="272.8" y="36">100nF</text>
<text x="285.5" y="36">4.7uF</text>
<text x="36.6" y="46.2">TYPE-C 16PIN 2MD(073)</text>
<text x="152.1" y="62.7">PC14</text>
<text x="100.1" y="70.3">10k</text>
<text x="134.4" y="67.8">20pF</text>
<text x="101.3" y="75.4">RESET</text>
<text x="152.1" y="77.9">PC15</text>
<text x="153.4" y="72.9">32.768kHz</text>
<text x="177.5" y="77.9">VBAT</text>
<text x="211.8" y="77.9">VCC3V3</text>
<text x="228.3" y="75.4">VBAT</text>
<text x="228.3" y="77.9">PC13</text>
<text x="285.5" y="77.9">GND</text>
<text x="13.7" y="79.2">BOOT0</text>
<text x="22.6" y="83">10k</text>
<text x="45.5" y="83">10k</text>
<text x="55.6" y="79.2">BOOT1</text>
<text x="75.9" y="79.2">TS3625A</text>
<text x="134.4" y="83">20pF</text>
<text x="177.5" y="80.5">PC13</text>
<text x="177.5" y="83">PC14</text>
<text x="211.8" y="80.5">GND</text>
<text x="211.8" y="83">VCC5</text>
<text x="228.3" y="80.5">PC14</text>
<text x="228.3" y="83">PC15</text>
<text x="286.8" y="80.5">PB9</text>
<text x="286.8" y="83">PB8</text>
<text x="34" y="86.8">PZ254V-12-6P</text>
<text x="101.3" y="88.1">100nF</text>
<text x="156" y="88.1">OSCIN</text>
<text x="177.5" y="85.6">PC15</text>
<text x="177.5" y="88.1">PA0</text>
<text x="211.8" y="85.6">PB9</text>
<text x="211.8" y="88.1">PB8</text>
<text x="228.3" y="85.6">OSCIN</text>
<text x="228.3" y="88.1">OSCOUT6</text>
<text x="283" y="85.6">BOOT0</text>
<text x="286.8" y="88.1">PB7</text>
<text x="135.6" y="93.2">20pF</text>
<text x="154.7" y="95.7">1M</text>
<text x="177.5" y="90.6">PA1</text>
<text x="177.5" y="93.2">PA2</text>
<text x="177.5" y="95.7">PA3</text>
<text x="211.8" y="90.6">PB7</text>
<text x="211.8" y="93.2">PB6</text>
<text x="211.8" y="95.7">PB5</text>
<text x="228.3" y="90.6">RESET</text>
<text x="228.3" y="93.2">GND</text>
<text x="228.3" y="95.7">VCC3V3</text>
<text x="286.8" y="95.7">PB4</text>
<text x="286.8" y="90.6">PB6</text>
<text x="286.8" y="93.2">PB5</text>
<text x="144.5" y="97">-</text>
<text x="156" y="98.3">OSCOUT</text>
<text x="177.5" y="98.3">PA4</text>
<text x="177.5" y="100.8">PA5</text>
<text x="211.8" y="98.3">PB4</text>
<text x="211.8" y="100.8">PB3</text>
<text x="228.3" y="98.3">PA0</text>
<text x="228.3" y="100.8">PA1</text>
<text x="284.2" y="100.8">PA15</text>
<text x="286.8" y="98.3">PB3</text>
<text x="135.6" y="103.3">20pF</text>
<text x="177.5" y="103.3">PA6</text>
<text x="177.5" y="105.9">PA7</text>
<text x="211.8" y="103.3">PA15</text>
<text x="211.8" y="105.9">PA12</text>
<text x="228.3" y="103.3">PA2</text>
<text x="228.3" y="105.9">PA3</text>
<text x="177.5" y="108.4">PB0</text>
<text x="177.5" y="111">PB1</text>
<text x="177.5" y="113.5">PB10</text>
<text x="211.8" y="108.4">PA11</text>
<text x="211.8" y="111">PA10</text>
<text x="211.8" y="113.5">PA9</text>
<text x="228.3" y="108.4">PA4</text>
<text x="228.3" y="111">PA5</text>
<text x="228.3" y="113.5">PA6</text>
<text x="283" y="111">SWDIO</text>
<text x="285.5" y="108.4">GND</text>
<text x="285.5" y="113.5">PA12</text>
<text x="177.5" y="116">PB11</text>
<text x="177.5" y="118.6">RESET</text>
<text x="211.8" y="116">PA8</text>
<text x="211.8" y="118.6">PB15</text>
<text x="228.3" y="116">PA7</text>
<text x="228.3" y="118.6">PB0</text>
<text x="285.5" y="116">PA11</text>
<text x="285.5" y="118.6">PA10</text>
<text x="25.1" y="124.9">XL-2012SURC</text>
<text x="44.2" y="122.4">510</text>
<text x="87.4" y="123.7">SWDIO</text>
<text x="177.5" y="121.1">VCC3V3</text>
<text x="177.5" y="123.7">GND</text>
<text x="211.8" y="121.1">PB14</text>
<text x="211.8" y="123.7">PB13</text>
<text x="228.3" y="121.1">PB1</text>
<text x="228.3" y="123.7">BOOT1</text>
<text x="285.5" y="121.1">PA9</text>
<text x="285.5" y="123.7">PA8</text>
<text x="87.4" y="126.2">SWCLK</text>
<text x="105.2" y="127.5">1uF</text>
<text x="175" y="131.3">X6511WV-20H-C30D60 X6511WV-20H-C30D60</text>
<text x="177.5" y="126.2">GND</text>
<text x="211.8" y="126.2">PB12</text>
<text x="228.3" y="126.2">PB10</text>
<text x="228.3" y="128.7">PB11</text>
<text x="228.3" y="131.3">GND</text>
<text x="285.5" y="131.3">PB13</text>
<text x="285.5" y="128.7">PB14</text>
<text x="285.5" y="126.2">PB15</text>
<text x="55.6" y="136.4">PC13</text>
<text x="77.2" y="133.8">PZ254R-11-04P</text>
<text x="228.3" y="133.8">VCC3V324</text>
<text x="285.5" y="133.8">PB12</text>
<text x="32.8" y="142.7">NCD0805B2</text>
<text x="44.2" y="140.2">510</text>
<text x="239.8" y="138.9">STM32F103C8T6</text>
</g>
<g font-size="1.5" fill="#000080">
<text x="36.6" y="10.8">USB1</text>
<text x="34" y="74.3">J1</text>
<text x="191.5" y="75.6">J3</text>
<text x="200.4" y="75.6">J4</text>
<text x="77.2" y="118.8">J2</text>
</g>
</svg>
